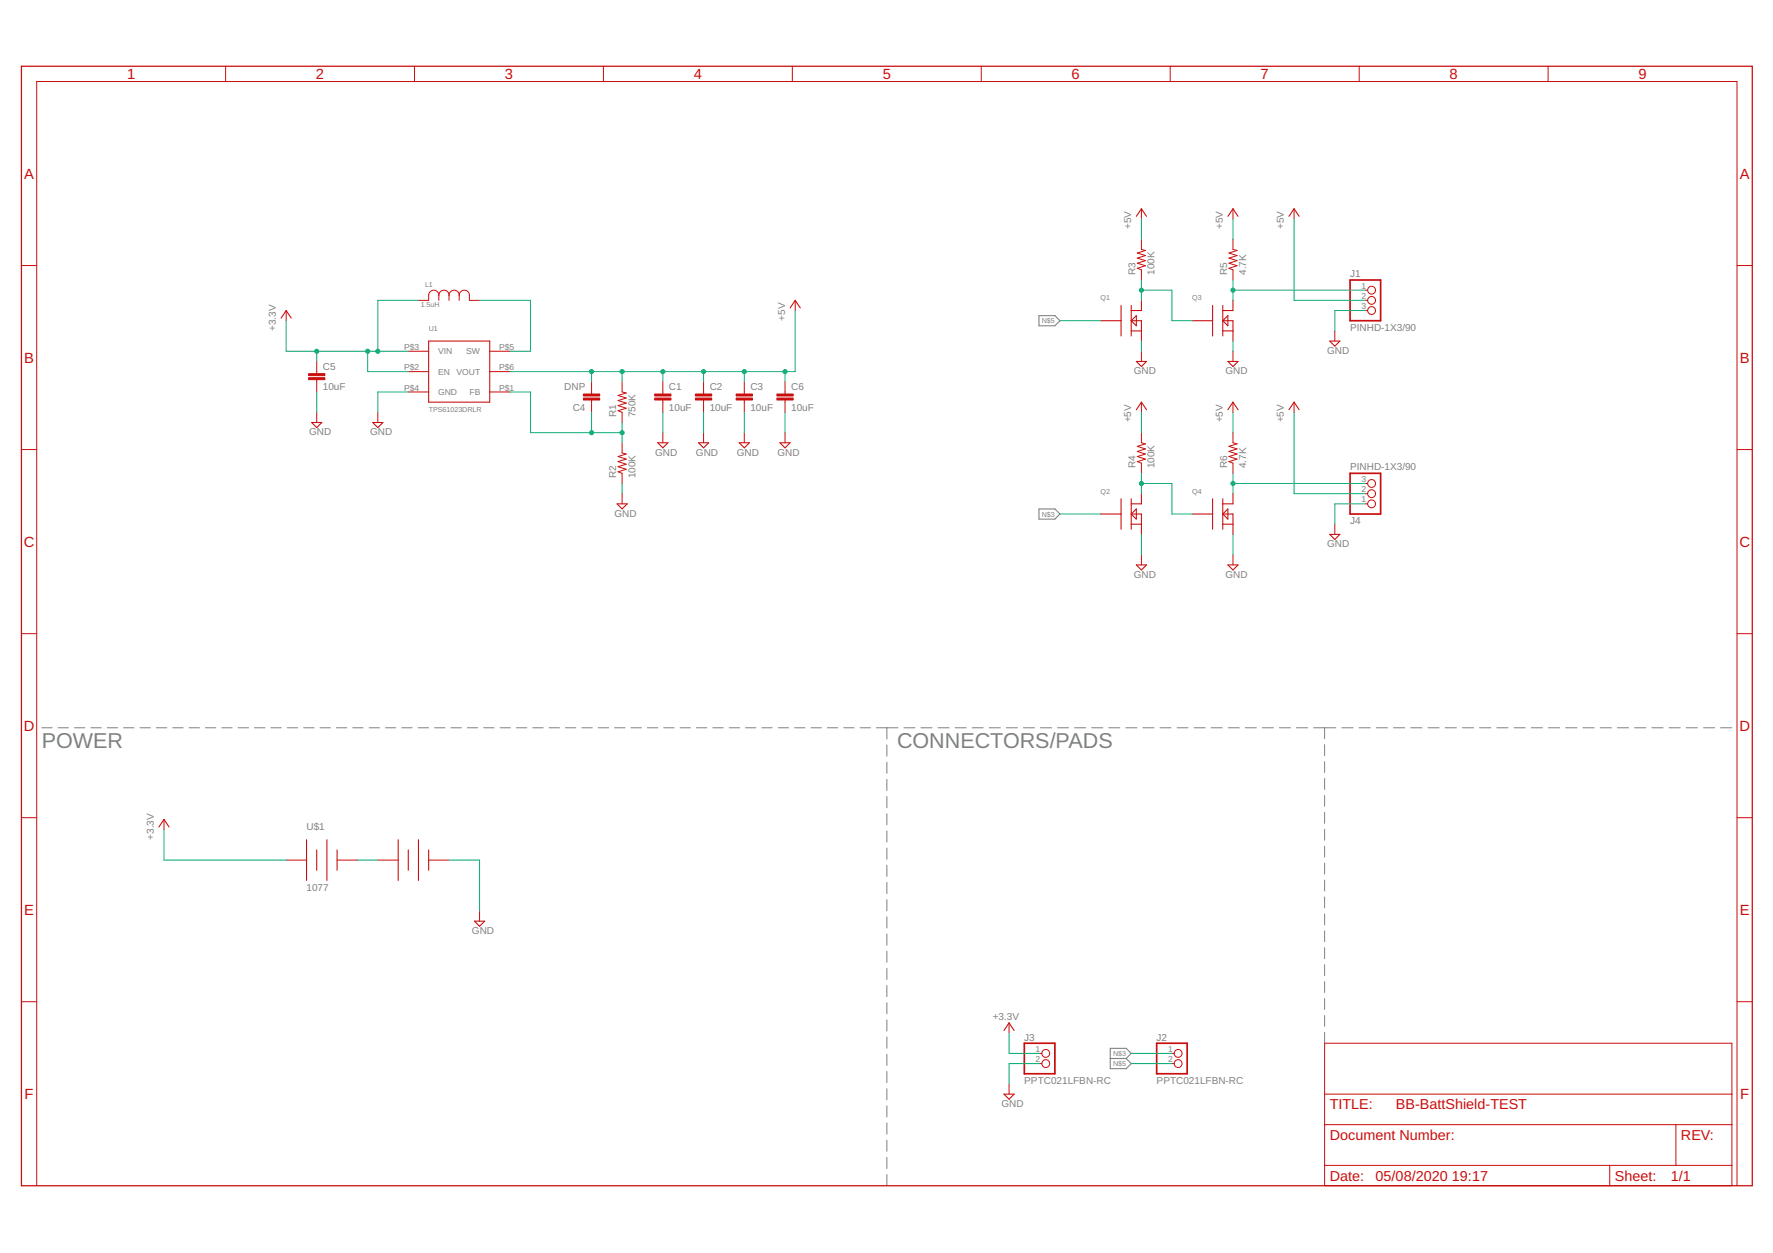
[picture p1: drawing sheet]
<svg xmlns="http://www.w3.org/2000/svg" width="420mm" height="297mm" viewBox="0 0 420 297" stroke-linecap="round" stroke-linejoin="round" font-family="sans-serif">
<g fill="none" stroke="#808080" stroke-width=".24">
<path d="M9.9 172.5h2.5M13.8 172.5h2.4M17.7 172.5h2.4M21.5 172.5h2.5M25.4 172.5h2.5M29.3 172.5h2.4M33.2 172.5h2.4M37.1 172.5h2.4M40.9 172.5h2.5M44.8 172.5h2.5M48.7 172.5h2.4M52.6 172.5h2.4"/>
<path d="M56.5 172.5h2.4M60.3 172.5h2.5M64.2 172.5h2.5M68.1 172.5h2.4M72 172.5h2.4M75.8 172.5h2.5M79.7 172.5h2.5M83.6 172.5h2.4M87.5 172.5h2.4M91.4 172.5h2.4M95.2 172.5h2.5M99.1 172.5h2.5"/>
<path d="M103 172.5h2.5M106.9 172.5h2.4M110.7 172.5h2.5M114.6 172.5h2.5M118.5 172.5h2.4M122.4 172.5h2.4M126.3 172.5h2.4M130.1 172.5h2.5M134 172.5h2.5M137.9 172.5h2.5M141.8 172.5h2.4M145.6 172.5h2.5"/>
<path d="M149.5 172.5h2.5M153.4 172.5h2.5M157.3 172.5h2.4M161.2 172.5h2.4M165 172.5h2.5M168.9 172.5h2.5M172.8 172.5h2.5M176.7 172.5h2.4M180.6 172.5h2.4M184.4 172.5h2.5M188.3 172.5h2.5M192.2 172.5h2.4"/>
<path d="M196.1 172.5h2.4M199.9 172.5h2.5M203.8 172.5h2.5M207.7 172.5h5.1M210.2 172.5v2.7M210.2 176.6v2.7M214.2 172.5h2.6M218.2 172.5h2.7M222.3 172.5h2.6M226.3 172.5h2.7M230.4 172.5h2.6M234.4 172.5h2.6"/>
<path d="M238.5 172.5h2.6M242.5 172.5h2.7M246.6 172.5h2.6M250.6 172.5h2.6M254.7 172.5h2.6M258.7 172.5h2.6M262.7 172.5h2.7M266.8 172.5h2.6M270.8 172.5h2.7M274.9 172.5h2.6M278.9 172.5h2.6M283 172.5h2.6"/>
<path d="M287 172.5h2.6M291.1 172.5h2.6M295.1 172.5h2.6M299.1 172.5h2.7M303.2 172.5h2.6M307.2 172.5h2.7M311.3 172.5h5.3M313.9 172.5v2.6M313.9 176.5v2.6M318 172.5h2.7M322.1 172.5h2.6M326.2 172.5h2.6"/>
<path d="M330.2 172.5h2.7M334.3 172.5h2.7M338.4 172.5h2.6M342.5 172.5h2.6M346.6 172.5h2.6M350.6 172.5h2.7M354.7 172.5h2.7M358.8 172.5h2.6M362.9 172.5h2.6M366.9 172.5h2.7M371 172.5h2.7M375.1 172.5h2.7"/>
<path d="M379.2 172.5h2.6M383.3 172.5h2.6M387.3 172.5h2.7M391.4 172.5h2.7M395.5 172.5h2.7M399.6 172.5h2.7M403.7 172.5h2.6M407.8 172.5h2.6M210.2 180.7v2.6M210.2 184.7v2.7M210.2 188.8v2.7M210.2 192.9v2.6"/>
<path d="M210.2 197v2.6M313.9 180.6v2.5M313.9 184.6v2.6M313.9 188.6v2.6M313.9 192.6v2.6M313.9 196.6v2.6M210.2 201v2.7M210.2 205.1v2.7M210.2 209.2v2.6M210.2 213.3v2.6M210.2 217.3v2.7M313.9 200.6v2.6"/>
<path d="M313.9 204.6v2.6M313.9 208.6v2.6M313.9 212.6v2.6M313.9 216.7v2.5M210.2 221.4v2.7M210.2 225.5v2.6M210.2 229.6v2.6M210.2 233.6v2.7M210.2 237.7v2.6M313.9 220.7v2.5M313.9 224.7v2.6M313.9 228.7v2.6"/>
<path d="M313.9 232.7v2.6M313.9 236.7v2.6M210.2 241.8v2.6M210.2 245.9v2.6M210.2 249.9v2.7M210.2 254v2.6M210.2 258.1v2.6M313.9 240.7v2.6M313.9 244.7v2.6M210.2 262.1v2.7M210.2 266.2v2.7M210.2 270.3v2.6"/>
<path d="M210.2 274.4v2.6M210.2 278.4v2.7"/>
</g>
<path d="M246.2 74.8h3.8l1.2 1.2-1.2 1.2h-3.8zM246.2 120.6h3.8l1.2 1.3-1.2 1.2h-3.8zM263.1 248.5h3.8l1.2 1.2-1.2 1.2 1.2 1.2-1.2 1.2h-3.8zM263.1 250.9h3.8" fill="none" stroke="#808080" stroke-width=".25"/>
<path d="M5.1 15.7h410.1v265.4h-410.1z" fill="none" stroke="#c90d0c" stroke-width=".3"/>
<g fill="none" stroke="#c90d0c" stroke-width=".24">
<path d="M53.5 15.7v3.6M98.2 15.7v3.6M143 15.7v3.6M187.8 15.7v3.6M232.5 15.7v3.6M277.3 15.7v3.6M322.1 15.7v3.6M366.9 15.7v3.6M270.5 56.7v2.4l.9 .3-1.9 .6 1.9 .6-1.9 .6 1.9 .6-1.9 .6 1.9 .6-1.9 .6 1 .4v2.4M270.5 49.5v2.4M292.2 49.5v2.4M292.2 56.7v2.4l1 .3-2 .6 2 .6-2 .6 2 .6-2 .6 2 .6-2 .6 1 .4v2.4"/>
<path d="M306.7 49.5v2.4M5.1 62.9h3.6M67.8 73.6v2.4M104 70a1.21 1.21 0 0 1 1.2-1.2 1.21 1.21 0 0 1 1.2 1.2M104 70a1.21 1.21 0 0 0-1.2-1.2 1.21 1.21 0 0 0-1.2 1.2v1.2h-2.4M104 70v1.2M106.4 70a1.21 1.21 0 0 1 1.2-1.2 1.21 1.21 0 0 1 1.2 1.2M106.4 70v1.2M108.8 70a1.21 1.21 0 0 1 1.2-1.2 1.21 1.21 0 0 1 1.2 1.2v1.2h2.4M108.8 70v1.2M188.4 71.2v2.4M316.3 78.4v2.5"/>
<path d="M323.6 68.8h.5M323.6 71.2h.5M323.6 73.6h.5M411.6 62.9h3.6M75.1 85.7v2.9M75.1 90v2.9M75.1 97.7v2.5M89.5 97.7v2.5M96.8 83.3h4.8M96.8 88.1h4.8M96.8 92.9h4.8M116.1 83.3h4.8"/>
<path d="M116.1 88.1h4.8M116.1 92.9h4.8M140.2 90.5v2.9M140.2 94.8v2.9M147.4 90.5v2.4l1 .3-1.9 .5 1.9 .7-1.9 .6 1.9 .6-1.9 .6 1.9 .6-1.9 .6 .9 .3v2.5M157.1 90.5v2.9M157.1 94.8v2.9M166.7 90.5v2.9M166.7 94.8v2.9M176.4 90.5v2.9M176.4 94.8v2.9M186 90.5v2.9"/>
<path d="M186 94.8v2.9M270.5 83.3v2.4M270.5 95.3v2.4M292.2 83.3v2.4M292.2 95.3v2.4M306.7 95.3v2.4M5.1 106.6h3.6M147.4 105v2.4l1 .2-1.9 .6 1.9 .6-1.9 .6 1.9 .6-1.9 .6 1.9 .7-1.9 .5 .9 .4v2.4M147.4 117v2.4M157.1 102.6v2.4M166.7 102.6v2.4M176.4 102.6v2.4"/>
<path d="M186 102.6v2.4M270.5 102.6v2.4l.9 .2-1.9 .6 1.9 .6-1.9 .6 1.9 .6-1.9 .6 1.9 .6-1.9 .6 1 .4v2.4M292.2 102.6v2.4l1 .2-2 .6 2 .6-2 .6 2 .6-2 .6 2 .6-2 .6 1 .4v2.4M323.6 119.4h.5M323.6 117h.5M323.6 114.6h.5M411.6 106.6h3.6M270.5 131.5v2.4M292.2 131.5v2.4M316.3 124.3v2.4M5.1 150.2h3.6M411.6 150.2h3.6"/>
<path d="M5.1 193.8h3.6M38.9 194.2v2.5M411.6 193.8h3.6M67.8 203.9h4.8M79.9 203.9h4.8M89.5 203.9h4.9M101.6 203.9h4.8M113.6 216v2.4M5.1 237.5h3.6M411.6 237.5h3.6M239.1 242.5v2.4M239.1 257v2.4"/>
<path d="M246.4 249.7h.5M246.4 252.1h.5M277.7 249.7h.6M277.7 252.1h.6M313.9 247.3h96.5v33.8h-96.5zM313.9 259.4h96.5M313.9 266.6h96.5M313.9 276.3h96.5M381.5 276.3v4.8M397.2 266.6v9.7M8.7 281.1v-261.8h402.9v261.8"/>
<circle cx="325" cy="68.8" r=".93"/>
<circle cx="325" cy="73.6" r=".93"/>
<circle cx="325" cy="71.2" r=".93"/>
<circle cx="325" cy="119.4" r=".93"/>
<circle cx="325" cy="117" r=".93"/>
<circle cx="325" cy="114.6" r=".93"/>
<circle cx="247.8" cy="249.7" r=".93"/>
<circle cx="247.8" cy="252.1" r=".93"/>
<circle cx="279.2" cy="249.7" r=".93"/>
<circle cx="279.2" cy="252.1" r=".93"/>
</g>
<path d="M319.9 66.4h7.3v9.6h-7.3zM319.9 112.2h7.3v9.7h-7.3zM242.7 247.3h7.3v7.3h-7.3zM274.1 247.3h7.2v7.3h-7.2z" fill="none" stroke="#c90d0c" stroke-width=".4"/>
<g fill="none" stroke="#c90d0c" stroke-width=".25">
<path d="M269.3 51.3l1.2-1.8 1.2 1.8M291 51.3l1.2-1.8 1.2 1.8M305.5 51.3l1.2-1.8 1.2 1.8M66.6 75.4l1.2-1.8 1.2 1.8M187.2 73l1.2-1.8 1.3 1.8M260.8 76h4.9M265.7 72.4v7.3M268.1 72.4v7.3M268.1 76h2.4v4.9M268.1 78.4h2.4M269.3 74.8v2.4l-1.2-1.2zM270.5 71.2v2.4h-2.4"/>
<path d="M282.5 76h4.9M287.4 72.4v7.3M289.8 76h2.4v4.9M289.8 78.4h2.4M289.8 72.4v7.3M291 74.8v2.4l-1.2-1.2zM292.2 71.2v2.4h-2.4M101.6 80.9h14.5v14.4h-14.5zM269.3 97.1l1.2-1.8 1.2 1.8M269.3 85.7h2.4l-1.2 1.2zM291 97.1l1.2-1.8 1.2 1.8M291 85.7h2.4l-1.2 1.2z"/>
<path d="M305.5 97.1l1.2-1.8 1.2 1.8M315.1 80.9h2.4l-1.2 1.2zM73.9 100.2h2.4l-1.2 1.2zM88.3 100.2h2.4l-1.2 1.2zM146.2 119.4h2.4l-1.2 1.2zM155.9 105h2.4l-1.2 1.2zM165.5 105h2.4l-1.2 1.2zM175.2 105h2.4l-1.2 1.2zM184.8 105h2.4l-1.2 1.2zM265.7 118.2v7.3M268.1 118.2v7.3M270.5 117v2.4h-2.4"/>
<path d="M287.4 118.2v7.3M289.8 118.2v7.3M292.2 117v2.4h-2.4M260.8 121.9h4.9M268.1 121.9h2.4v4.8M268.1 121.9l1.2-1.3v2.5zM268.1 124.3h2.4M269.3 133.9h2.4l-1.2 1.2zM282.5 121.9h4.9M289.8 121.9h2.4v4.8M289.8 121.9l1.2-1.3v2.5zM289.8 124.3h2.4"/>
<path d="M291 133.9h2.4l-1.2 1.2zM315.1 126.7h2.4l-1.2 1.2zM37.7 196l1.2-1.8 1.2 1.8M72.6 199.1v9.6M77.5 199.1v9.6M94.4 199.1v9.6M99.2 199.1v9.6M75.1 201.5v4.8M79.9 201.5v4.8M96.8 201.5v4.8M101.6 201.5v4.8M112.4 218.4h2.5l-1.3 1.2z"/>
<path d="M237.9 259.4h2.4l-1.2 1.2zM237.9 244.3l1.2-1.8 1.2 1.8"/>
</g>
<g fill="#c90d0c" stroke="#c90d0c" stroke-width=".24">
<path d="M155.2 94.4h3.8v.4h-3.8z"/>
<path d="M155.2 93.4h3.8v.5h-3.8z"/>
<path d="M164.8 94.4h3.9v.4h-3.9z"/>
<path d="M164.8 93.4h3.9v.5h-3.9z"/>
<path d="M174.5 94.4h3.8v.4h-3.8z"/>
<path d="M174.5 93.4h3.8v.5h-3.8z"/>
<path d="M138.3 93.4h3.8v.5h-3.8z"/>
<path d="M138.3 94.4h3.8v.4h-3.8z"/>
<path d="M73.1 89.5h3.9v.5h-3.9z"/>
<path d="M73.1 88.6h3.9v.4h-3.9z"/>
<path d="M184.1 94.4h3.9v.4h-3.9z"/>
<path d="M184.1 93.4h3.9v.5h-3.9z"/>
</g>
<g fill="none" stroke="#0dab76" stroke-width=".24">
<path d="M270.5 51.9v4.8M292.2 51.9v4.8M306.7 51.9v19.3h16.9M67.8 76v7.3h29M99.2 71.2h-9.7v12.1M113.6 71.2h12.1v12.1h-4.8M188.4 73.6v14.5h-67.5M251.2 76h9.6M270.5 66.4v4.8M270.5 68.8h7.2v7.2h4.8M292.2 66.4v4.8M292.2 68.8h31.4"/>
<path d="M323.6 73.6h-7.3v4.8M75.1 83.3v2.4M75.1 92.9v4.8M87.1 83.3v4.8h9.7M96.8 92.9h-7.3v4.8M120.9 92.9h4.8v9.7h21.7M140.2 88.1v2.4M140.2 97.7v4.9M147.4 88.1v2.4M157.1 88.1v2.4M157.1 97.7v4.9M166.7 88.1v2.4"/>
<path d="M166.7 97.7v4.9M176.4 88.1v2.4M176.4 97.7v4.9M186 88.1v2.4M186 97.7v4.9M270.5 80.9v2.4M270.5 97.7v4.9M292.2 80.9v2.4M292.2 97.7v4.9M306.7 97.7v19.3h16.9M147.4 100.2v4.8M147.4 114.6v2.4"/>
<path d="M270.5 112.2v4.8M270.5 114.6h7.2v7.3h4.8M292.2 112.2v4.8M292.2 114.6h31.4M323.6 119.4h-7.3v4.9M251.2 121.9h9.6M270.5 126.7v4.8M292.2 126.7v4.8M38.9 196.7v7.2h28.9M84.7 203.9h4.8M106.4 203.9h7.2v12.1M239.1 244.9v4.8h7.3"/>
<path d="M246.4 252.1h-7.3v4.9M268.1 249.7h9.6M268.1 252.1h9.6"/>
</g>
<g fill="#0dab76" stroke="#0dab76" stroke-width=".24">
<circle cx="87.1" cy="83.3" r=".49"/>
<circle cx="89.5" cy="83.3" r=".49"/>
<circle cx="75.1" cy="83.3" r=".49"/>
<circle cx="147.4" cy="88.1" r=".49"/>
<circle cx="157.1" cy="88.1" r=".49"/>
<circle cx="166.7" cy="88.1" r=".49"/>
<circle cx="176.4" cy="88.1" r=".49"/>
<circle cx="140.2" cy="88.1" r=".49"/>
<circle cx="186" cy="88.1" r=".49"/>
<circle cx="147.4" cy="102.6" r=".49"/>
<circle cx="140.2" cy="102.6" r=".49"/>
<circle cx="292.2" cy="114.6" r=".49"/>
<circle cx="270.5" cy="114.6" r=".49"/>
<circle cx="270.5" cy="68.8" r=".49"/>
<circle cx="292.2" cy="68.8" r=".49"/>
</g>
<g font-size="5.1" fill="#808080">
<text x="9.9" y="177.4">POWER</text>
<text x="212.6" y="177.4">CONNECTORS/PADS</text>
</g>
<g font-size="3.5" fill="#c90d0c">
<text x="30.1" y="18.7">1</text>
<text x="74.9" y="18.7">2</text>
<text x="119.6" y="18.7">3</text>
<text x="164.4" y="18.7">4</text>
<text x="209.2" y="18.7">5</text>
<text x="254" y="18.7">6</text>
<text x="298.7" y="18.7">7</text>
<text x="343.5" y="18.7">8</text>
<text x="388.3" y="18.7">9</text>
<text x="5.7" y="42.4">A</text>
<text x="412.3" y="42.4">A</text>
<text x="5.7" y="86">B</text>
<text x="412.3" y="86">B</text>
<text x="5.6" y="129.6">C</text>
<text x="412.2" y="129.6">C</text>
<text x="5.6" y="173.3">D</text>
<text x="412.2" y="173.3">D</text>
<text x="5.7" y="216.9">E</text>
<text x="412.3" y="216.9">E</text>
<text x="5.8" y="260.5">F</text>
<text x="412.4" y="260.5">F</text>
</g>
<g font-size="3.4" fill="#c90d0c">
<text x="315.1" y="263">TITLE:</text>
<text x="330.8" y="263">BB-BattShield-TEST</text>
<text x="315.1" y="270.2">Document Number:</text>
<text x="398.4" y="270.2">REV:</text>
<text x="315.1" y="279.9">Date:</text>
<text x="326" y="279.9">05/08/2020</text>
<text x="344.1" y="279.9">19:17</text>
<text x="382.7" y="279.9">Sheet:</text>
<text x="395.9" y="279.9">1/1</text>
</g>
<g font-size="2.4" fill="#808080">
<text x="268.1" y="54.3" transform="rotate(-90 268.1 54.3)">+5V</text>
<text x="289.8" y="54.3" transform="rotate(-90 289.8 54.3)">+5V</text>
<text x="304.3" y="54.3" transform="rotate(-90 304.3 54.3)">+5V</text>
<text x="269.1" y="65.2" transform="rotate(-90 269.1 65.2)">R3</text>
<text x="273.6" y="65.2" transform="rotate(-90 273.6 65.2)">100K</text>
<text x="290.8" y="65.2" transform="rotate(-90 290.8 65.2)">R5</text>
<text x="295.3" y="65.2" transform="rotate(-90 295.3 65.2)">4.7K</text>
<text x="319.9" y="65.8">J1</text>
<text x="186" y="76" transform="rotate(-90 186 76)">+5V</text>
<text x="65.4" y="78.4" transform="rotate(-90 65.4 78.4)">+3.3V</text>
<text x="314.5" y="83.9">GND</text>
<text x="319.9" y="78.4">PINHD-1X3/90</text>
<text x="76.5" y="87.7">C5</text>
<text x="268.7" y="88.7">GND</text>
<text x="290.4" y="88.7">GND</text>
<text x="76.5" y="92.6">10uF</text>
<text x="133.7" y="92.6">DNP</text>
<text x="158.5" y="92.6">C1</text>
<text x="168.2" y="92.6">C2</text>
<text x="177.8" y="92.6">C3</text>
<text x="187.5" y="92.6">C6</text>
<text x="135.7" y="97.4">C4</text>
<text x="146" y="98.9" transform="rotate(-90 146 98.9)">R1</text>
<text x="150.6" y="98.9" transform="rotate(-90 150.6 98.9)">750K</text>
<text x="158.5" y="97.4">10uF</text>
<text x="168.2" y="97.4">10uF</text>
<text x="177.8" y="97.4">10uF</text>
<text x="187.5" y="97.4">10uF</text>
<text x="268.1" y="100.2" transform="rotate(-90 268.1 100.2)">+5V</text>
<text x="289.8" y="100.2" transform="rotate(-90 289.8 100.2)">+5V</text>
<text x="304.3" y="100.2" transform="rotate(-90 304.3 100.2)">+5V</text>
<text x="73.2" y="103.2">GND</text>
<text x="87.7" y="103.2">GND</text>
<text x="155.3" y="108">GND</text>
<text x="164.9" y="108">GND</text>
<text x="174.6" y="108">GND</text>
<text x="184.2" y="108">GND</text>
<text x="146" y="113.4" transform="rotate(-90 146 113.4)">R2</text>
<text x="150.6" y="113.4" transform="rotate(-90 150.6 113.4)">100K</text>
<text x="269.1" y="111" transform="rotate(-90 269.1 111)">R4</text>
<text x="273.6" y="111" transform="rotate(-90 273.6 111)">100K</text>
<text x="290.8" y="111" transform="rotate(-90 290.8 111)">R6</text>
<text x="295.3" y="111" transform="rotate(-90 295.3 111)">4.7K</text>
<text x="319.9" y="111.5">PINHD-1X3/90</text>
<text x="145.6" y="122.5">GND</text>
<text x="319.9" y="124.2">J4</text>
<text x="314.5" y="129.7">GND</text>
<text x="268.7" y="136.9">GND</text>
<text x="290.4" y="136.9">GND</text>
<text x="72.6" y="196.7">U$1</text>
<text x="36.4" y="199.1" transform="rotate(-90 36.4 199.1)">+3.3V</text>
<text x="72.6" y="211.1">1077</text>
<text x="111.8" y="221.4">GND</text>
<text x="235.3" y="241.8">+3.3V</text>
<text x="242.7" y="246.7">J3</text>
<text x="274.1" y="246.7">J2</text>
<text x="242.7" y="257">PPTC021LFBN-RC</text>
<text x="274.1" y="257">PPTC021LFBN-RC</text>
<text x="237.3" y="262.4">GND</text>
</g>
<g font-size="2" fill="#808080">
<text x="322.6" y="68.4">1</text>
<text x="322.6" y="70.9">2</text>
<text x="322.6" y="73.3">3</text>
<text x="95.8" y="82.9">P$3</text>
<text x="103.8" y="84">VIN</text>
<text x="110.5" y="84">SW</text>
<text x="118.3" y="82.9">P$5</text>
<text x="95.8" y="87.8">P$2</text>
<text x="103.8" y="88.8">EN</text>
<text x="108.2" y="88.8">VOUT</text>
<text x="118.3" y="87.8">P$6</text>
<text x="95.8" y="92.6">P$4</text>
<text x="103.8" y="93.6">GND</text>
<text x="111.2" y="93.6">FB</text>
<text x="118.3" y="92.6">P$1</text>
<text x="322.6" y="119.1">1</text>
<text x="322.6" y="116.7">2</text>
<text x="322.6" y="114.3">3</text>
<text x="245.4" y="249.4">1</text>
<text x="245.4" y="251.8">2</text>
<text x="276.8" y="249.4">1</text>
<text x="276.8" y="251.8">2</text>
</g>
<g font-size="1.7" fill="#808080">
<text x="100.7" y="68">L1</text>
<text x="260.8" y="71.2">Q1</text>
<text x="282.5" y="71.2">Q3</text>
<text x="99.7" y="72.8">1.5uH</text>
<text x="246.9" y="76.6">N$5</text>
<text x="101.6" y="78.4">U1</text>
<text x="101.6" y="97.7">TPS61023DRLR</text>
<text x="260.8" y="117">Q2</text>
<text x="282.5" y="117">Q4</text>
<text x="246.9" y="122.5">N$3</text>
<text x="263.8" y="250.3">N$3</text>
<text x="263.8" y="252.7">N$5</text>
</g>
</svg>
